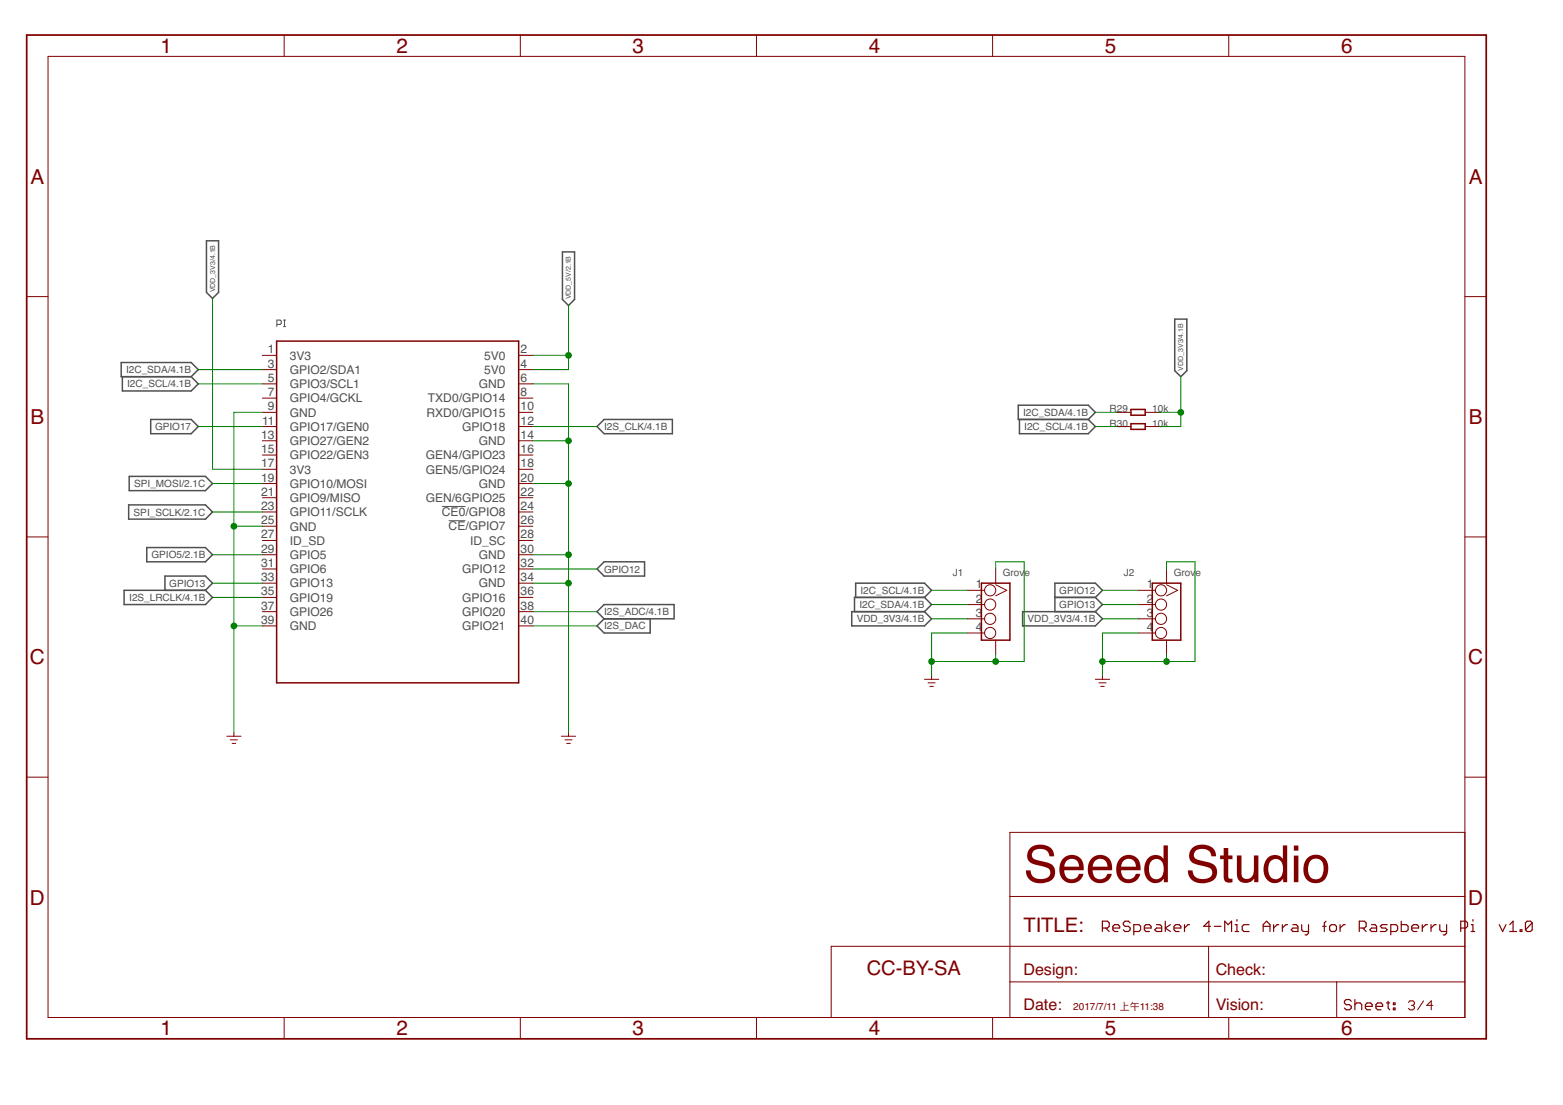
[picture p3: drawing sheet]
<svg xmlns="http://www.w3.org/2000/svg" width="420mm" height="297mm" viewBox="0 0 420 297" stroke-linecap="round" stroke-linejoin="round" font-family="sans-serif">
<path d="M74.4 87.2h.9l.3-.3v-.6l-.3-.3h-.9v1.8M76.2 86h.6M76.2 87.8h.6M76.5 86v1.8M118.8 136.1h6.3M120.6 140h4.5" fill="none" stroke="#505050" stroke-width=".27"/>
<g fill="none" stroke="#505050" stroke-width=".4">
<path d="M55.5 64.7h3.3v13.9l-1.7 1.6-1.6-1.6zM151.2 67.7h3.3v12.8l-1.7 1.6-1.6-1.6zM32.6 97.5h18.8l1.9 1.9-1.9 1.9h-18.8zM315.8 85.8h3.2v13.9l-1.6 1.6-1.6-1.6zM32.9 101.3v3.8h18.5l1.9-1.9-1.9-1.9M40.5 112.8h10.9l1.9 1.9-1.9 1.9h-10.9zM160.5 114.7l1.9-1.9h18.3v3.8h-18.3zM273.7 108.9h18.8l1.9 1.9-1.9 2h-18.8zM274 112.8v3.8h18.5l1.9-1.9-1.9-1.9M34.6 135.7h20.6l1.9 1.9-1.9 2h-20.6zM34.7 128.1h20.5l1.9 1.9-1.9 1.9h-20.5zM33.4 158.7h21.8l1.9 1.9-1.9 1.9h-21.8z"/>
<path d="M39.5 147.2h15.7l1.9 1.9-1.9 1.9h-15.7zM44.3 158.7v-3.8h10.9l1.9 1.9-1.9 1.9M162.4 151h10.9v3.9h-10.9l-1.9-1.9zM160.5 164.4l1.9-1.9h18.8v3.8h-18.8zM162.4 166.3l-1.9 2 1.9 1.9h12.4v-3.9M229 164.4h19.5l1.9 1.9-1.9 2h-19.5zM230 160.6v-3.8h18.5l1.9 1.9-1.9 1.9M248.5 160.6h-18.8v3.8M248.5 160.6l1.9 1.9-1.9 1.9M274.9 164.4h19.5l2 1.9-2 2h-19.5zM283.6 160.6h10.8M294.4 160.6l2-1.9-2-1.9h-10.8v7.6"/>
<path d="M294.4 160.6l2 1.9-2 1.9"/>
</g>
<path d="M74.4 91.7h65v91.9h-65zM304 110.1h3.8v1.5h-3.8zM304 113.9h3.8v1.5h-3.8zM263.8 156.8h7.7v15.3h-7.7zM309.8 156.8h7.6v15.3h-7.6z" fill="none" stroke="#800000" stroke-width=".4"/>
<g fill="none" stroke="#800000" stroke-width=".27">
<path d="M12.9 15.2h380.9v258.3h-380.9zM76.4 9.4v5.8M139.9 9.4v5.8M203.3 9.4v5.8M266.8 9.4v5.8M330.3 9.4v5.8M7.2 79.7h5.7M393.8 79.7h5.7M70.5 95.5h3.9M70.5 99.4h3.9M139.4 95.5h3.9M139.4 99.4h3.9"/>
<path d="M70.5 110.8h3.9M70.5 118.5h3.9M70.5 103.2h3.9M70.5 107h3.9M70.5 114.7h3.9M139.4 110.8h3.9M139.4 118.5h3.9M139.4 103.2h3.9M139.4 107h3.9M139.4 114.7h3.9M300.2 110.8h3.8M300.2 114.7h3.8"/>
<path d="M307.8 110.8h3.9M307.8 114.7h3.9M70.5 137.6h3.9M70.5 126.2h3.9M70.5 133.8h3.9M70.5 122.3h3.9M70.5 130h3.9M139.4 137.6h3.9M139.4 126.2h3.9M139.4 133.8h3.9M139.4 122.3h3.9M139.4 130h3.9"/>
<path d="M7.2 144.3h5.7M70.5 141.5h3.9M70.5 149.1h3.9M70.5 156.8h3.9M70.5 153h3.9M70.5 145.3h3.9M139.4 141.5h3.9M139.4 149.1h3.9M139.4 156.8h3.9M139.4 153h3.9M139.4 145.3h3.9M260 158.7h4.7"/>
<path d="M267.7 157.2l2.9 1.5-2.9 1.5M267.7 153v3.8M305.9 158.7h4.7M313.6 157.2l3 1.5-3 1.5M313.6 153v3.8M393.8 144.3h5.7M70.5 168.3h3.9M70.5 160.6h3.9M70.5 164.4h3.9M139.4 168.3h3.9M139.4 160.6h3.9M139.4 164.4h3.9"/>
<path d="M260 162.5h4.7M260 166.3h4.7M260 170.2h4.7M267.7 172.1v3.8M305.9 162.5h4.7M305.9 166.3h4.7M305.9 170.2h4.7M313.6 172.1v3.8M61 197.9h3.8M61.9 198.9h1.9M62.4 199.8h1M62.9 197v.9"/>
<path d="M150.9 197.9h3.8M151.9 198.9h1.9M152.3 199.8h1M152.8 197v.9M248.5 182.6h3.8M249.5 183.6h1.9M250 184.5h.9M250.4 181.7v.9M294.4 182.6h3.9M295.4 183.6h1.9M295.9 184.5h.9M296.4 181.7v.9"/>
<path d="M7.2 208.9h5.7M393.8 208.9h5.7M393.8 223.8h-122.3v49.7M271.3 254.4h-47.9v19.1M271.5 254.4h122.3M271.5 241h122.3M324.9 254.4v19.1M76.4 273.5v5.8M139.9 273.5v5.8M203.3 273.5v5.8M266.8 273.5v5.8M271.5 263.9h122.3"/>
<path d="M330.3 273.5v5.8M359.3 263.9v9.6"/>
<circle cx="266.2" cy="158.7" r="1.5"/>
<circle cx="312.1" cy="158.7" r="1.5"/>
<circle cx="266.2" cy="162.5" r="1.5"/>
<circle cx="266.2" cy="166.3" r="1.5"/>
<circle cx="266.2" cy="170.2" r="1.5"/>
<circle cx="312.1" cy="162.5" r="1.5"/>
<circle cx="312.1" cy="166.3" r="1.5"/>
<circle cx="312.1" cy="170.2" r="1.5"/>
</g>
<g fill="none" stroke="#800000" stroke-width=".32">
<path d="M296.3 249.5h1.4l.5-.5v-.9l-.5-.5h-1.4v2.8M297.2 249.5l1 .9M299.1 249.5h1.9v-.5l-.5-.4h-.9l-.5 .4v.9l.5 .5h.9M303.8 248.1l-.5-.5h-.9l-.4 .5v.5l.4 .4h.9l.5 .5v.4l-.5 .5h-.9l-.4-.5M304.8 250.4h1.4l.4-.5v-.9l-.4-.4h-1.4v2.7M307.6 249.5h1.8v-.5l-.4-.4h-.9l-.5 .4v.9l.5 .5h.9M310.9 248.6h.9l.5 .4v1.4h-1.4l-.5-.5 .5-.4h1.4M313.2 247.6v2.8M314.6 248.6l-1.4 .9 1.4 .9M315.6 249.5h1.8v-.5l-.4-.4h-.9l-.5 .4v.9l.5 .5h.9M318.4 248.6v1.8M319.8 248.6h-.5l-.9 .9"/>
<path d="M325.4 249h-1.8l1.4-1.4v2.8M326.4 249h1.8M329.2 250.4v-2.8l.9 1 1-1v2.8M332 250.4h1M332 248.6h.5v1.8M332.5 247.2v.4M335.8 248.6h-1.4l-.5 .4v.9l.5 .5h1.4M339.6 249h1.8M339.6 250.4v-1.8l.9-1 .9 1v1.8M342.4 248.6v1.8M343.8 248.6h-.5l-.9 .9M344.7 248.6v1.8"/>
<path d="M346.1 248.6h-.4l-1 .9M347.5 248.6h1l.4 .4v1.4h-1.4l-.4-.5 .4-.4h1.4M349.9 248.6v1.3l.5 .5h1.3M351.7 248.6v2.2l-.4 .5h-.5M355.5 249h1M356.5 247.6l-.5 .5v2.3M357.4 249l.5-.4h.9l.5 .4v.9l-.5 .5h-.9l-.5-.5zM360.2 248.6v1.8M361.6 248.6h-.4l-1 .9M365.4 249.5h1.4l.4-.5v-.9l-.4-.5h-1.4v2.8M366.3 249.5l.9 .9M368.7 248.6h.9l.5 .4v1.4h-1.4l-.5-.5 .5-.4h1.4"/>
<path d="M372.9 248.6h-1.4l-.4 .4 .4 .5h.9l.5 .4-.5 .5h-1.3M373.9 250.4h1.3l.5-.5v-.9l-.5-.4h-1.3v2.7M376.7 247.6v2.8h1.4l.4-.5v-.9l-.4-.4h-1.4M379.5 249.5h1.8v-.5l-.4-.4h-.9l-.5 .4v.9l.5 .5h.9M382.3 248.6v1.8M383.7 248.6h-.5l-.9 .9M384.7 248.6v1.8M386.1 248.6h-.5l-.9 .9M387 248.6v1.3l.5 .5h1.4M388.9 248.6v2.2l-.5 .5h-.5M392.7 249.5h1.3l.5-.5v-.9l-.5-.5h-1.3v2.8M395.5 250.4h.9"/>
<path d="M395.5 248.6h.4v1.8M395.9 247.2v.4M403 248.6l.9 1.8 .9-1.8M405.8 250.4h1.9M405.8 248.6l.9-1v2.8M408.6 249.9h.5v.5h-.5zM411.9 248.1l-.5-.5h-.9l-.4 .5v1.8M411.9 248.1v1.8l-.5 .5h-.9l-.4-.5M411.9 248.1l-1.8 1.8M363.2 269.2l-.4-.5h-.9l-.5 .5v.4l.5 .5h.9l.4 .4v.5l-.4 .4h-.9l-.5-.4M364.2 268.7v2.7M364.2 270.1l.5-.5h.9l.5 .5v1.3"/>
<path d="M367 270.5h1.9v-.4l-.5-.5h-.9l-.5 .5v.9l.5 .4h.9M369.9 270.5h1.8v-.4l-.5-.5h-.9l-.4 .5v.9l.4 .4h.9M372.7 269.6h.9M373.1 269.2v1.8l.5 .4M374.6 269.6h.4v.5h-.4zM374.6 271h.4v.4h-.4z"/>
</g>
<path d="M378.6 269.5l.4-.5h.8l.4 .5v.4l-.4 .4M379.4 270.3h.4M379.8 270.3l.4 .4v.4l-.4 .4h-.8l-.4-.4M382.7 269l-1.6 2.5M385.1 270.3h-1.6l1.2-1.3v2.5" fill="none" stroke="#800000" stroke-width=".28"/>
<path d="M7.2 9.4h392.3v269.9h-392.3z" fill="none" stroke="#800000" stroke-width=".47"/>
<g fill="none" stroke="#008000" stroke-width=".27">
<path d="M53.3 99.4h17.2M57.1 80.2v46h13.4M143.3 95.5h9.5M152.8 82.1v17.3h-9.5M53.3 103.2h17.2M53.3 114.7h17.2M70.5 110.8h-7.6v86.2M143.3 103.2h9.5v93.8M143.3 118.5h9.5M143.3 114.7h17.2M294.4 110.8h5.8M294.4 114.7h5.8"/>
<path d="M311.7 110.8h5.7M317.4 101.3v13.4h-5.7M57.1 130h13.4M57.1 137.6h13.4M143.3 130h9.5M57.1 149.1h13.4M57.1 156.8h13.4M62.9 141.5h7.6M143.3 149.1h9.5M143.3 156.8h9.5M143.3 153h17.2M250.4 158.7h9.6"/>
<path d="M267.7 153v-2h7.6v26.8h-24.9M296.4 158.7h9.5M313.6 153v-2h7.6v26.8h-24.8M57.1 160.6h13.4M62.9 168.3h7.6M143.3 168.3h17.2M143.3 164.4h17.2M250.4 166.3h9.6M250.4 162.5h9.6M260 170.2h-9.6v11.5M267.7 175.9v1.9M296.4 166.3h9.5"/>
<path d="M296.4 162.5h9.5M305.9 170.2h-9.5v11.5M313.6 175.9v1.9"/>
</g>
<g fill="#008000" stroke="#008000" stroke-width=".27">
<circle cx="152.8" cy="118.5" r=".76"/>
<circle cx="152.8" cy="130" r=".76"/>
<circle cx="152.8" cy="149.1" r=".76"/>
<circle cx="152.8" cy="156.8" r=".76"/>
<circle cx="62.9" cy="141.5" r=".76"/>
<circle cx="62.9" cy="168.3" r=".76"/>
<circle cx="296.4" cy="177.8" r=".76"/>
<circle cx="313.6" cy="177.8" r=".76"/>
<circle cx="267.7" cy="177.8" r=".76"/>
<circle cx="250.4" cy="177.8" r=".76"/>
<circle cx="317.4" cy="110.8" r=".76"/>
<circle cx="152.8" cy="95.5" r=".76"/>
</g>
<text font-size="13.7" fill="#800000" x="275.1" y="237.1">Seeed Studio</text>
<g font-size="5.5" fill="#800000">
<text x="43.1" y="14.2">1</text>
<text x="106.6" y="14.2">2</text>
<text x="170.1" y="14.2">3</text>
<text x="233.5" y="14.2">4</text>
<text x="297" y="14.2">5</text>
<text x="360.5" y="14.2">6</text>
<text x="8.2" y="49.4">A</text>
<text x="394.8" y="49.4">A</text>
<text x="8.2" y="114">B</text>
<text x="394.8" y="114">B</text>
<text x="8.1" y="178.6">C</text>
<text x="394.7" y="178.6">C</text>
<text x="8.1" y="243.2">D</text>
<text x="394.7" y="243.2">D</text>
<text x="43.1" y="278.3">1</text>
<text x="106.6" y="278.3">2</text>
<text x="170.1" y="278.3">3</text>
<text x="233.5" y="278.3">4</text>
<text x="297" y="278.3">5</text>
<text x="360.5" y="278.3">6</text>
</g>
<g font-size="5.4" fill="#800000">
<text x="275.1" y="250.5">TITLE:</text>
<text x="233" y="262">CC-BY-SA</text>
</g>
<g font-size="4.3" fill="#800000">
<text x="275.1" y="262">Design:</text>
<text x="326.8" y="262">Check:</text>
<text x="275.1" y="271.6">Date:</text>
<text x="326.8" y="271.6">Vision:</text>
</g>
<g font-size="3.2" fill="#505050">
<text x="72" y="95">1</text>
<text x="140" y="95">2</text>
<text x="72" y="98.8">3</text>
<text x="77.9" y="96.7">3V3</text>
<text x="77.9" y="100.5">GPIO2/SDA1</text>
<text x="130.1" y="96.7">5V0</text>
<text x="130.1" y="100.5">5V0</text>
<text x="140" y="98.8">4</text>
<text x="72" y="102.6">5</text>
<text x="72" y="106.5">7</text>
<text x="77.9" y="104.3">GPIO3/SCL1</text>
<text x="128.7" y="104.3">GND</text>
<text x="140" y="102.6">6</text>
<text x="140" y="106.5">8</text>
<text x="72" y="110.3">9</text>
<text x="77.9" y="112">GND</text>
<text x="77.9" y="108.2">GPIO4/GCKL</text>
<text x="114.7" y="112">RXD0/GPIO15</text>
<text x="115" y="108.1">TXD0/GPIO14</text>
<text x="140" y="110.3">10</text>
<text x="70.2" y="118">13</text>
<text x="70.5" y="114.1">11</text>
<text x="77.9" y="115.8">GPIO17/GEN0</text>
<text x="77.9" y="119.6">GPIO27/GEN2</text>
<text x="124.2" y="115.8">GPIO18</text>
<text x="128.7" y="119.6">GND</text>
<text x="140" y="118">14</text>
<text x="140" y="114.1">12</text>
<text x="70.2" y="125.6">17</text>
<text x="70.2" y="121.8">15</text>
<text x="77.9" y="123.5">GPIO22/GEN3</text>
<text x="114.5" y="123.5">GEN4/GPIO23</text>
<text x="140" y="121.8">16</text>
<text x="140" y="125.6">18</text>
<text x="70.2" y="129.4">19</text>
<text x="77.9" y="127.3">3V3</text>
<text x="77.9" y="131.1">GPIO10/MOSI</text>
<text x="114.5" y="127.3">GEN5/GPIO24</text>
<text x="128.7" y="131.1">GND</text>
<text x="140" y="129.4">20</text>
<text x="70.2" y="133.3">21</text>
<text x="70.2" y="137.1">23</text>
<text x="77.9" y="135">GPIO9/MISO</text>
<text x="114.5" y="134.9">GEN/6GPIO25</text>
<text x="140" y="137.1">24</text>
<text x="140" y="133.3">22</text>
<text x="70.2" y="140.9">25</text>
<text x="77.9" y="142.6">GND</text>
<text x="77.9" y="138.8">GPIO11/SCLK</text>
<text x="118.8" y="138.8">CE0/GPIO8</text>
<text x="120.6" y="142.6">CE/GPIO7</text>
<text x="140" y="140.9">26</text>
<text x="70.2" y="148.6">29</text>
<text x="70.2" y="144.8">27</text>
<text x="77.9" y="146.4">ID_SD</text>
<text x="126.4" y="146.4">ID_SC</text>
<text x="140" y="148.6">30</text>
<text x="140" y="144.8">28</text>
<text x="70.2" y="152.4">31</text>
<text x="77.9" y="150.3">GPIO5</text>
<text x="77.9" y="154.1">GPIO6</text>
<text x="124.2" y="154.1">GPIO12</text>
<text x="128.7" y="150.3">GND</text>
<text x="140" y="152.4">32</text>
<text x="70.2" y="156.2">33</text>
<text x="70.2" y="160.1">35</text>
<text x="77.9" y="157.9">GPIO13</text>
<text x="77.9" y="161.7">GPIO19</text>
<text x="124.2" y="161.7">GPIO16</text>
<text x="128.7" y="157.9">GND</text>
<text x="140" y="156.2">34</text>
<text x="140" y="160.1">36</text>
<text x="262.3" y="158.1">1</text>
<text x="262.3" y="162">2</text>
<text x="308.3" y="158.1">1</text>
<text x="308.3" y="162">2</text>
<text x="70.2" y="167.7">39</text>
<text x="70.2" y="163.9">37</text>
<text x="77.9" y="165.6">GPIO26</text>
<text x="124.2" y="165.6">GPIO20</text>
<text x="140" y="163.9">38</text>
<text x="140" y="167.7">40</text>
<text x="262.3" y="165.8">3</text>
<text x="308.3" y="165.8">3</text>
<text x="77.9" y="169.4">GND</text>
<text x="124.2" y="169.4">GPIO21</text>
<text x="262.3" y="169.6">4</text>
<text x="308.3" y="169.6">4</text>
</g>
<g font-size="2.7" fill="#505050">
<text x="33.9" y="100.3">I2C_SDA/4.1B</text>
<text x="34.2" y="104.1">I2C_SCL/4.1B</text>
<text x="275.1" y="111.8">I2C_SDA/4.1B</text>
<text x="298.3" y="110.8">R29</text>
<text x="309.8" y="110.8">10k</text>
<text x="41.7" y="115.6">GPIO17</text>
<text x="162.4" y="115.6">I2S_CLK/4.1B</text>
<text x="275.3" y="115.6">I2C_SCL/4.1B</text>
<text x="298.3" y="114.7">R30</text>
<text x="309.8" y="114.7">10k</text>
<text x="36.1" y="130.9">SPI_MOSI/2.1C</text>
<text x="35.9" y="138.6">SPI_SCLK/2.1C</text>
<text x="40.7" y="150.1">GPIO5/2.1B</text>
<text x="162.4" y="153.9">GPIO12</text>
<text x="256.2" y="154.9">J1</text>
<text x="269.6" y="154.9">Grov</text>
<text x="275.4" y="154.9">e</text>
<text x="302.1" y="154.9">J2</text>
<text x="315.5" y="154.9">Grov</text>
<text x="321.3" y="154.9">e</text>
<text x="34.7" y="161.5">I2S_LRCLK/4.1B</text>
<text x="45.5" y="157.7">GPIO13</text>
<text x="231.3" y="159.6">I2C_SCL/4.1B</text>
<text x="284.7" y="159.6">GPIO12</text>
<text x="162.4" y="165.4">I2S_ADC/4.1B</text>
<text x="230.3" y="167.3">VDD_3V3/4.1B</text>
<text x="231" y="163.5">I2C_SDA/4.1B</text>
<text x="276.2" y="167.3">VDD_3V3/4.1B</text>
<text x="284.7" y="163.5">GPIO13</text>
<text x="162.4" y="169.2">I2S_DAC</text>
</g>
<text font-size="2.7" fill="#800000" x="288.5" y="271.6">2017/7/11 上午11:38</text>
<g font-size="1.9" fill="#505050">
<text x="57.8" y="78.6" transform="rotate(-90 57.8 78.6)">VDD_3V3/4.1B</text>
<text x="153.5" y="80.5" transform="rotate(-90 153.5 80.5)">VDD_5V/2.1B</text>
<text x="318.1" y="99.6" transform="rotate(-90 318.1 99.6)">VDD_3V3/4.1B</text>
</g>
</svg>
